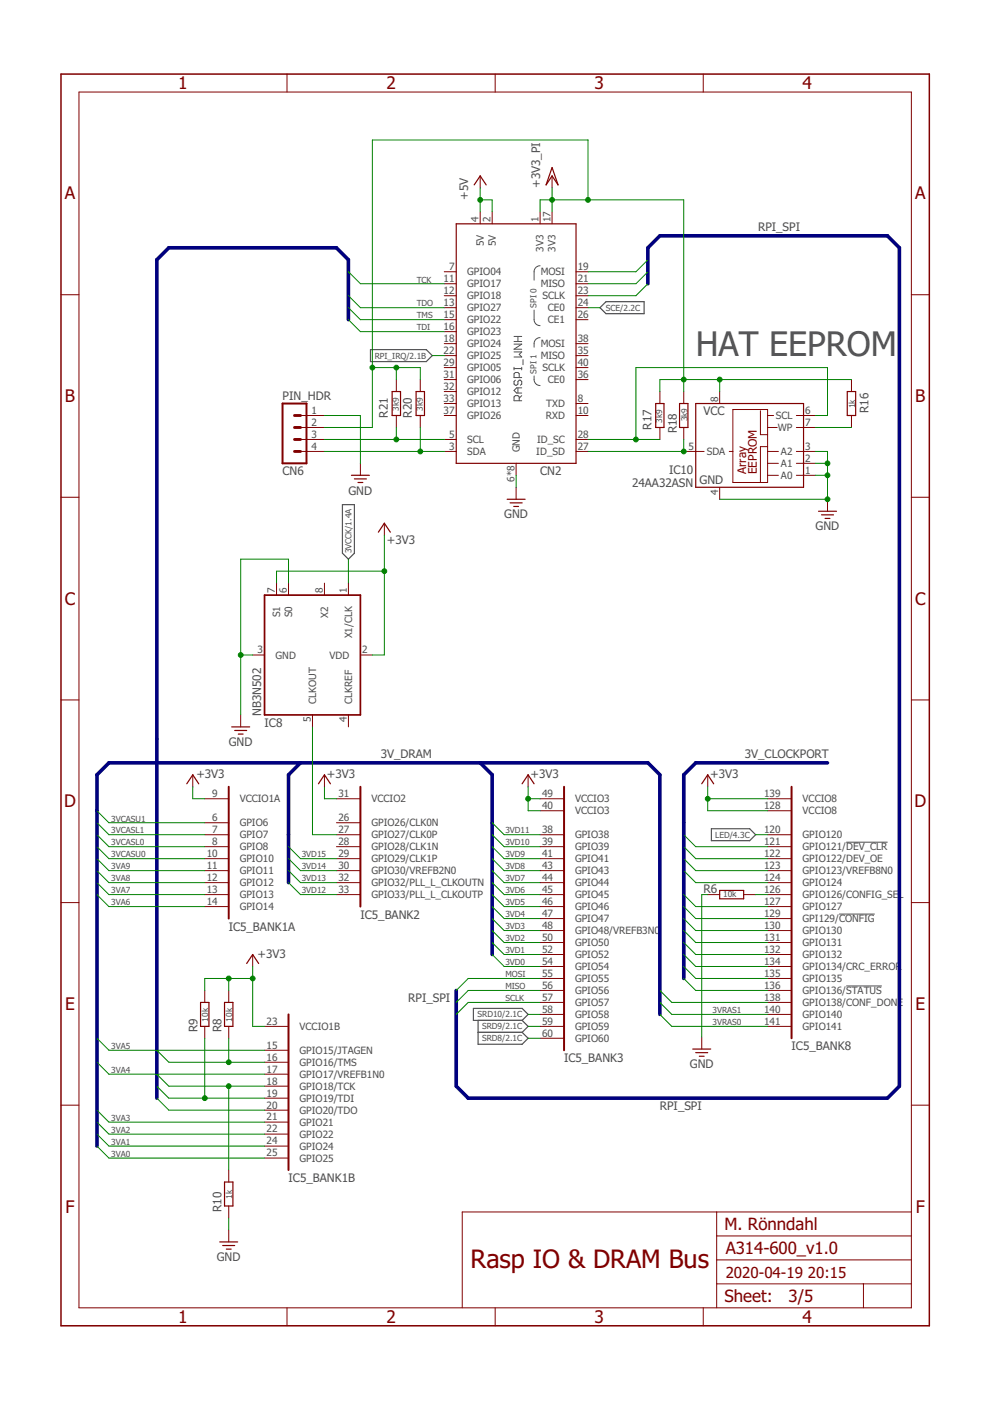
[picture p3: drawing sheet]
<svg xmlns="http://www.w3.org/2000/svg" width="210mm" height="297mm" viewBox="0 0 210 297" stroke-linecap="round" stroke-linejoin="round" font-family="sans-serif">
<g fill="none" stroke="#505050" stroke-width=".21">
<path d="M114.5 56.3l-.8 .3-.3 .5-.2 2.3M109 77.9v.5M109 78.1h1.6M109 74.6h1.6l-.5 .5 .5 .6h-1.6M109 73h1.6l-1.6 1h1.6M109 72.4h1.6M109 71.3h1.6M109.8 71.3v1.1M110.6 77.9v.5M110.9 76.2v1.1M113.2 65.7l.2 2.6 .3 .5 .8 .2M113.2 79.7a1.48 1.48 0 0 0 1.3 2"/>
<path d="M114.5 71.6a1.46 1.46 0 0 0-1.3 2M109.3 80.6l-.3 .3v.5l.3 .3h.2l.3-.3v-.5l.3-.3h.2l.3 .3v.5l-.3 .3M109.8 82.2v1.1M110.1 85v-.8l-.3-.3h-.5l-.3 .3v.8h1.6M110.1 80.1v-.9l-.3-.2h-.5l-.3 .2v.9h1.6M110.6 83.9l-.5 .5M110.6 82.2h-1.1l-.5 .6 .5 .5h1.1M179.4 178.6h8.8M177.9 193.8h7.6M179.4 209h7.6"/>
</g>
<path d="M78.5 74.1h11.9l1.3 1.3-1.3 1.3h-11.9zM127.2 65.2l1.3-1.2h8.1v2.5h-8.1zM72.6 107h2.5v10.3l-1.2 1.3-1.3-1.3zM150.8 175.7h8.1l1.3 1.3-1.3 1.2h-8.1zM100.4 213.8h10.3l1.3 1.3-1.3 1.2h-10.3zM101.4 216.3v5.1h9.3l1.3-1.3-1.3-1.2M101.4 218.9h9.3M110.7 216.3l1.3 1.3-1.3 1.3" fill="none" stroke="#505050" stroke-width=".25"/>
<g fill="none" stroke="#800000" stroke-width=".25">
<path d="M100.5 39.2l1.3-1.9 1.3 1.9M117.1 35.5l1.2 3.7-1.2-1.9-1.3 1.9zM96.7 47.5h25.4v50.7h-25.4zM83.1 83h1.8v5.1h-1.8zM88.2 83h1.8v5.1h-1.8zM139 85.6h1.8v5h-1.8zM144.1 85.6h1.8v5h-1.8zM147.5 85.6h22.9v17.7h-22.9zM179.6 83h1.8v5.1h-1.8zM74.5 100.8h3.8M75.1 101.5h2.6M75.9 102.3h1"/>
<path d="M80.2 112.8l1.3-1.9 1.3 1.9M107.5 105.9h3.8M108.2 106.6h2.5M108.9 107.4h1M173.5 108.4h3.9M174.2 109.2h2.5M174.9 109.9h1.1M49.1 154.1h3.8M49.8 154.9h2.5M50.5 155.6h1M39.6 166.2l1.3-1.9 1.2 1.9M67.5 166.2l1.3-1.9 1.3 1.9"/>
<path d="M110.7 166.2l1.3-1.9 1.2 1.9M148.8 166.2l1.3-1.9 1.2 1.9M152.6 188.8h5.1v1.8h-5.1zM42.5 212.5h1.8v5.1h-1.8zM47.6 212.5h1.8v5.1h-1.8zM52.3 204.3l1.3-1.9 1.2 1.9M146.9 222.4h3.8M147.5 223.2h2.6M148.3 223.9h1M47.6 250.6h1.8v5.1h-1.8zM46.6 263.3h3.8M47.2 264.1h2.6"/>
<path d="M48 264.8h1"/>
</g>
<g fill="none" stroke="#800000" stroke-width=".21">
<path d="M16.7 19.5h176.5v257.8h-176.5zM60.9 15.7v3.8M105 15.7v3.8M149.1 15.7v3.8M101.8 37.3v2.5M117.1 37.3v2.5M94.2 57.6h2.5M101.8 44.9v2.6M104.4 44.9v2.6M114.5 44.9v2.6M117.1 44.9v2.6M122.1 57.6h2.6"/>
<path d="M12.9 62.5h3.8M94.2 60.2h2.5M94.2 62.7h2.5M94.2 65.2h2.5M94.2 67.8h2.5M94.2 70.3h2.5M94.2 72.9h2.5M94.2 75.4h2.5M94.2 77.9h2.5M122.1 60.2h2.6M122.1 62.7h2.6M122.1 65.2h2.6"/>
<path d="M122.1 67.8h2.6M122.1 72.9h2.6M122.1 75.4h2.6M122.1 77.9h2.6M193.2 62.5h3.8M63.7 95.7h5.1M63.7 93.2h5.1M63.7 88.1h5.1M63.7 90.6h5.1M76.4 98.2v2.6M84 80.5v2.5M84 88.1v2.5"/>
<path d="M89.1 80.5v2.5M89.1 88.1v2.5M94.2 95.7h2.5M94.2 93.2h2.5M94.2 85.6h2.5M94.2 88.1h2.5M94.2 80.5h2.5M94.2 83h2.5M109.4 98.2v2.6M122.1 95.7h2.6M122.1 93.2h2.6M122.1 85.6h2.6"/>
<path d="M122.1 88.1h2.6M122.1 80.5h2.6M139.9 83v2.6M139.9 90.6v2.6M145 95.7h4.3M145 83v2.6M145 90.6v2.6M152.6 83v2.6M154.6 95.7h.8M155.4 86.8h7.4v15.5h-7.4zM161.2 87.1v5.1h1.6M162.8 95.7h2.2"/>
<path d="M162.8 88.1h1.2M162.8 98.2h2.2M162.8 94.7h-1.6v7.6M162.8 90.6h2M168.8 95.7h4.1M168.8 88.1h4.1M168.8 98.2h4.1M168.8 90.6h4.1M180.5 80.5v2.5M180.5 88.1v2.5M12.9 105.4h3.8M81.5 110.9v2.6"/>
<path d="M109.4 103.3v2.6M152.6 103.3v2.6M162.8 100.8h2.2M168.8 100.8h4.1M175.5 105.9v2.5M193.2 105.4h3.8M53.6 138.9h2.5M58.6 123.6v2.6M61.2 123.6v2.6M68.8 123.6v2.6M73.9 123.6v2.6M76.4 138.9h2.6"/>
<path d="M12.9 148.4h3.8M51 151.6v2.5M66.3 151.6v2.5M73.9 151.6v2.5M193.2 148.4h3.8M40.9 164.3v2.5M43.4 174.4h5.1M43.4 177h5.1M43.4 169.4h5.1M43.4 179.5h5.1M68.8 164.3v2.5M71.3 174.4h5.1"/>
<path d="M71.3 177h5.1M71.3 169.4h5.1M71.3 179.5h5.1M112 164.3v2.5M114.5 177h5.1M114.5 169.4h5.1M114.5 179.5h5.1M114.5 171.9h5.1M150.1 164.3v2.5M162.8 177h5M162.8 169.4h5M162.8 179.5h5"/>
<path d="M162.8 171.9h5M12.9 191.4h3.8M43.4 182.1h5.1M43.4 184.6h5.1M43.4 187.1h5.1M43.4 189.7h5.1M43.4 192.2h5.1M71.3 182.1h5.1M71.3 184.6h5.1M71.3 187.1h5.1M71.3 189.7h5.1M114.5 182.1h5.1"/>
<path d="M114.5 184.6h5.1M114.5 187.1h5.1M114.5 189.7h5.1M114.5 192.2h5.1M114.5 194.8h5.1M114.5 197.3h5.1M114.5 199.8h5.1M150.1 189.7h2.5M157.7 189.7h2.5M162.8 182.1h5M162.8 184.6h5M162.8 187.1h5"/>
<path d="M162.8 189.7h5M162.8 192.2h5M162.8 194.8h5M162.8 197.3h5M162.8 199.8h5M193.2 191.4h3.8M43.4 210v2.5M43.4 217.6v2.5M48.5 210v2.5M48.5 217.6v2.5M53.6 202.4v2.5M56.1 217.6h5.1"/>
<path d="M114.5 217.6h5.1M114.5 202.4h5.1M114.5 204.9h5.1M114.5 207.5h5.1M114.5 210h5.1M114.5 212.5h5.1M114.5 215.1h5.1M148.8 219.9v2.5M162.8 217.6h5M162.8 202.4h5M162.8 204.9h5M162.8 207.5h5"/>
<path d="M162.8 210h5M162.8 212.5h5M162.8 215.1h5M12.9 234.3h3.8M56.1 222.7h5.1M56.1 225.2h5.1M56.1 227.8h5.1M56.1 230.3h5.1M56.1 232.8h5.1M56.1 235.4h5.1M56.1 237.9h5.1M114.5 220.1h5.1"/>
<path d="M193.2 234.3h3.8M48.5 248.1v2.5M48.5 255.7v2.5M56.1 240.5h5.1M56.1 243h5.1M56.1 245.5h5.1M152 257v20.3M193.2 257h-95.2v20.3M48.5 260.8v2.5M60.9 277.3v3.8M105 277.3v3.8M149.1 277.3v3.8"/>
<path d="M152 272.2h41.2M152 267.1h41.2M152 262h41.2M183.1 272.2v5.1"/>
</g>
<path d="M59.9 85.6h5.1v12.6h-5.1zM48.5 166.8v28M76.4 166.8v25.4M119.6 166.8v55.9M167.8 166.8v53.3M61.2 215.1v33" fill="none" stroke="#800000" stroke-width=".42"/>
<path d="M56.1 126.2h20.3v25.4h-20.3z" fill="none" stroke="#800000" stroke-width=".36"/>
<path d="M12.9 15.7h184.1v265.4h-184.1z" fill="none" stroke="#800000" stroke-width=".32"/>
<path d="M62.4 93.2h1.3M62.4 90.6h1.3M62.4 88.1h1.3M62.4 95.7h1.3" fill="none" stroke="#800000" stroke-width=".61"/>
<path d="M73.9 67.8v-12.7l-2.6-2.6h-35.5l-2.5 2.6v177.7M137.4 60.2v-7.7l2.5-2.5h48.3l2.5 2.5v177.8l-2.5 2.5h-88.9l-2.6-2.5v-20.3M63.7 161.7l-2.5 2.6v22.8M101.8 161.7l2.6 2.6v38.1M175.5 161.7h-28l-2.5 2.6v43.2M139.9 215.1v-50.8l-2.5-2.6h-114.3l-2.5 2.6v78.7" fill="none" stroke="#000080" stroke-width=".76"/>
<g fill="none" stroke="#008000" stroke-width=".21">
<path d="M101.8 39.8v5.1M117.1 39.8v5.1M73.9 57.6l2.5 2.6h17.8M101.8 42.4h2.6v2.5M114.5 44.9v-2.5h30.5v40.6M124.7 42.4v-12.7h-45.7v60.9h-10.2M137.4 57.6l-2.6 2.6h-10.1M137.4 55.1l-2.6 2.5h-10.1M73.9 67.8l2.5 2.5h17.8M73.9 62.7l2.5 2.5h17.8M73.9 65.2l2.5 2.6h17.8M79 77.9h10.1v2.6"/>
<path d="M84 77.9v2.6M91.7 75.4h2.5M124.7 65.2h2.5M137.4 60.2l-2.6 2.5h-10.1M68.8 88.1h7.6v10.1M68.8 95.7h25.4M68.8 93.2h25.4M84 90.6v2.6M89.1 90.6v5.1M124.7 93.2h15.2M145 93.2v2.5h-20.3M152.6 80.5v2.5"/>
<path d="M172.9 88.1h2.6v-10.2h-40.7v15.3M172.9 95.7h2.6v10.2h-22.9M172.9 98.2h2.6M172.9 90.6h7.6M180.5 80.5h-40.6v2.5M73.9 118.6v5M81.5 113.5v25.4h-2.5M109.4 100.8v2.5M172.9 100.8h2.6M51 138.9h2.6M61.2 123.6v-5h-10.2v33M81.5 121.1h-22.9v2.5"/>
<path d="M66.3 154.1v22.9h5M20.6 174.4l2.5 2.6h20.3M20.6 179.5l2.5 2.6h20.3M20.6 177l2.5 2.5h20.3M20.6 171.9l2.5 2.5h20.3M40.9 166.8v2.6h2.5M61.2 179.5l2.5 2.6h7.6M68.8 166.8v2.6h2.5M104.4 174.4l2.5 2.6h7.6M104.4 179.5l2.5 2.6h7.6M104.4 177l2.5 2.5h7.6M112 169.4h2.5"/>
<path d="M112 166.8v5.1h2.5M145 179.5l2.5 2.6h15.3M145 177l2.5 2.5h15.3M150.1 169.4h12.7M150.1 166.8v5.1h12.7M160.2 177h2.6M20.6 187.1l2.5 2.6h20.3M20.6 189.7l2.5 2.5h20.3M20.6 184.6l2.5 2.5h20.3M20.6 182.1l2.5 2.5h20.3M61.2 187.1l2.5 2.6h7.6M61.2 184.6l2.5 2.5h7.6"/>
<path d="M61.2 182.1l2.5 2.5h7.6M104.4 187.1l2.5 2.6h7.6M104.4 199.8l2.5 2.6h7.6M104.4 197.3l2.5 2.5h7.6M104.4 194.8l2.5 2.5h7.6M104.4 192.2l2.5 2.6h7.6M104.4 189.7l2.5 2.5h7.6M104.4 184.6l2.5 2.5h7.6M104.4 182.1l2.5 2.5h7.6M145 199.8l2.5 2.6h15.3M145 197.3l2.5 2.5h15.3M145 194.8l2.5 2.5h15.3"/>
<path d="M145 192.2l2.5 2.6h15.3M145 189.7l2.5 2.5h15.3M145 184.6l2.5 2.5h15.3M145 182.1l2.5 2.5h15.3M150.1 189.7h-1.3v30.2M160.2 189.7h2.6M48.5 207.5v2.5M53.6 204.9v12.7h2.5M53.6 207.5h-10.2v2.5M104.4 202.4l2.5 2.5h7.6M112 217.6h2.5M112 215.1h2.5"/>
<path d="M114.5 207.5h-15.2l-2.6 2.5M114.5 210h-15.2l-2.6 2.5M114.5 212.5h-15.2l-2.6 2.6M139.9 215.1l2.5 2.5h20.4M139.9 210l2.5 2.5h20.4M139.9 212.5l2.5 2.6h20.4M145 204.9l2.5 2.6h15.3M145 207.5l2.5 2.5h15.3M145 202.4l2.5 2.5h15.3M20.6 220.1l2.5 2.6h33M20.6 237.9l2.5 2.6h33M20.6 235.4l2.5 2.5h33"/>
<path d="M20.6 225.2l2.5 2.6h33M33.3 230.3l2.5 2.5h20.3M33.3 227.8l2.5 2.5h20.3M33.3 232.8l2.5 2.6h20.3M33.3 222.7l2.5 2.5h20.3M43.4 220.1v12.7M48.5 220.1v5.1M48.5 230.3v17.8M112 220.1h2.5M20.6 243l2.5 2.5h33M20.6 240.5l2.5 2.5h33M48.5 258.2v2.6"/>
</g>
<g fill="#008000" stroke="#008000" stroke-width=".21">
<circle cx="51" cy="138.9" r=".51"/>
<circle cx="175.5" cy="98.2" r=".51"/>
<circle cx="175.5" cy="100.8" r=".51"/>
<circle cx="175.5" cy="105.9" r=".51"/>
<circle cx="81.5" cy="121.1" r=".51"/>
<circle cx="150.1" cy="169.4" r=".51"/>
<circle cx="112" cy="169.4" r=".51"/>
<circle cx="53.6" cy="207.5" r=".51"/>
<circle cx="48.5" cy="207.5" r=".51"/>
<circle cx="43.4" cy="232.8" r=".51"/>
<circle cx="48.5" cy="230.3" r=".51"/>
<circle cx="89.1" cy="95.7" r=".51"/>
<circle cx="84" cy="93.2" r=".51"/>
<circle cx="145" cy="95.7" r=".51"/>
<circle cx="152.6" cy="80.5" r=".51"/>
<circle cx="145" cy="80.5" r=".51"/>
<circle cx="117.1" cy="42.4" r=".51"/>
<circle cx="124.7" cy="42.4" r=".51"/>
<circle cx="79" cy="77.9" r=".51"/>
<circle cx="84" cy="77.9" r=".51"/>
<circle cx="134.8" cy="93.2" r=".51"/>
<circle cx="48.5" cy="225.2" r=".51"/>
<circle cx="101.8" cy="42.4" r=".51"/>
</g>
<text font-size="7.2" fill="#505050" x="147.5" y="75.4">HAT EEPROM</text>
<text font-size="5.4" fill="#800000" x="99.8" y="268.9">Rasp IO &amp; DRAM Bus</text>
<g font-size="3.7" fill="#800000">
<text x="37.8" y="18.9">1</text>
<text x="81.9" y="18.9">2</text>
<text x="126.1" y="18.9">3</text>
<text x="170.2" y="18.9">4</text>
<text x="13.7" y="42.3">A</text>
<text x="194" y="42.3">A</text>
<text x="13.8" y="85.3">B</text>
<text x="194.1" y="85.3">B</text>
<text x="13.7" y="128.2">C</text>
<text x="194" y="128.2">C</text>
<text x="13.6" y="171.2">D</text>
<text x="193.9" y="171.2">D</text>
<text x="13.8" y="214.1">E</text>
<text x="194.1" y="214.1">E</text>
<text x="13.9" y="257.1">F</text>
<text x="194.2" y="257.1">F</text>
<text x="37.8" y="280.5">1</text>
<text x="81.9" y="280.5">2</text>
<text x="126.1" y="280.5">3</text>
<text x="170.2" y="280.5">4</text>
</g>
<g font-size="3.6" fill="#800000">
<text x="153.6" y="260.8">M. Rönndahl</text>
<text x="153.9" y="265.9">A314-600_v1.0</text>
<text x="153.6" y="276.1">Sheet:</text>
<text x="167.2" y="276">3/5</text>
</g>
<g font-size="3.2" fill="#800000">
<text x="153.9" y="270.9">2020-04-19</text>
<text x="171.3" y="270.9">20:15</text>
</g>
<g font-size="2.5" fill="#505050">
<text x="114.5" y="39.8" transform="rotate(-90 114.5 39.8)">+3V3_PI</text>
<text x="99.3" y="42.4" transform="rotate(-90 99.3 42.4)">+5V</text>
<text x="160.7" y="49">RPI_SPI</text>
<text x="59.9" y="84.8">PIN_HDR</text>
<text x="82.2" y="88.5" transform="rotate(-90 82.2 88.5)">R21</text>
<text x="87.3" y="88.5" transform="rotate(-90 87.3 88.5)">R20</text>
<text x="149.1" y="88.1">VCC</text>
<text x="184.1" y="87.6" transform="rotate(-90 184.1 87.6)">R16</text>
<text x="138.1" y="91.1" transform="rotate(-90 138.1 91.1)">R17</text>
<text x="143.5" y="91.9" transform="rotate(-90 143.5 91.9)">R18</text>
<text x="59.9" y="100.8">CN6</text>
<text x="114.5" y="100.8">CN2</text>
<text x="141.9" y="100.5">IC10</text>
<text x="73.9" y="104.8">GND</text>
<text x="134" y="103.3">24AA32ASN</text>
<text x="148.3" y="102.6">GND</text>
<text x="106.9" y="109.9">GND</text>
<text x="172.9" y="112.5">GND</text>
<text x="82" y="115.3">+3V3</text>
<text x="55.3" y="151.8" transform="rotate(-90 55.3 151.8)">NB3N502</text>
<text x="56.1" y="154.1">IC8</text>
<text x="48.5" y="158.2">GND</text>
<text x="80.7" y="160.7">3V_DRAM</text>
<text x="157.9" y="160.7">3V_CLOCKPORT</text>
<text x="41.6" y="165">+3V3</text>
<text x="69.3" y="165">+3V3</text>
<text x="112.5" y="165">+3V3</text>
<text x="150.6" y="165">+3V3</text>
<text x="149.2" y="189.4">R6</text>
<text x="48.5" y="197.3">IC5_BANK1A</text>
<text x="76.4" y="194.7">IC5_BANK2</text>
<text x="54.6" y="203.1">+3V3</text>
<text x="86.6" y="212.5">RPI_SPI</text>
<text x="41.9" y="218.9" transform="rotate(-90 41.9 218.9)">R9</text>
<text x="47" y="218.9" transform="rotate(-90 47 218.9)">R8</text>
<text x="119.6" y="225.2">IC5_BANK3</text>
<text x="146.2" y="226.5">GND</text>
<text x="167.8" y="222.7">IC5_BANK8</text>
<text x="139.9" y="235.4">RPI_SPI</text>
<text x="61.2" y="250.6">IC5_BANK1B</text>
<text x="47" y="257" transform="rotate(-90 47 257)">R10</text>
<text x="45.9" y="267.4">GND</text>
</g>
<g font-size="2.5" fill="#800000">
<text x="158.2" y="100.5" transform="rotate(-90 158.2 100.5)">Array</text>
<text x="160.5" y="100.5" transform="rotate(-90 160.5 100.5)">EEPROM</text>
</g>
<g font-size="2.1" fill="#505050">
<text x="101.5" y="47.1" transform="rotate(-90 101.5 47.1)">4</text>
<text x="104" y="47.1" transform="rotate(-90 104 47.1)">2</text>
<text x="114.2" y="47.1" transform="rotate(-90 114.2 47.1)">1</text>
<text x="116.7" y="47.1" transform="rotate(-90 116.7 47.1)">17</text>
<text x="102.6" y="52.2" transform="rotate(-90 102.6 52.2)">5V</text>
<text x="105.1" y="52.2" transform="rotate(-90 105.1 52.2)">5V</text>
<text x="115.3" y="53.4" transform="rotate(-90 115.3 53.4)">3V3</text>
<text x="117.8" y="53.4" transform="rotate(-90 117.8 53.4)">3V3</text>
<text x="94" y="59.8">11</text>
<text x="95.2" y="57.3">7</text>
<text x="99.1" y="58.4">GPIO04</text>
<text x="114.6" y="58.4">MOSI</text>
<text x="122.5" y="57.3">19</text>
<text x="122.5" y="59.8">21</text>
<text x="94" y="62.3">12</text>
<text x="94" y="64.9">13</text>
<text x="99.1" y="60.9">GPIO17</text>
<text x="99.1" y="63.5">GPIO18</text>
<text x="99.1" y="66">GPIO27</text>
<text x="114.6" y="60.9">MISO</text>
<text x="115" y="63.5">SCLK</text>
<text x="116.1" y="66">CE0</text>
<text x="122.5" y="62.3">23</text>
<text x="122.5" y="64.9">24</text>
<text x="94" y="67.4">15</text>
<text x="94" y="70">16</text>
<text x="99.1" y="68.5">GPIO22</text>
<text x="99.1" y="71.1">GPIO23</text>
<text x="116.1" y="68.5">CE1</text>
<text x="122.5" y="67.4">26</text>
<text x="94" y="72.5">18</text>
<text x="94" y="75">22</text>
<text x="94" y="77.6">29</text>
<text x="99.1" y="73.6">GPIO24</text>
<text x="99.1" y="76.2">GPIO25</text>
<text x="114.6" y="73.6">MOSI</text>
<text x="114.6" y="76.2">MISO</text>
<text x="122.5" y="72.5">38</text>
<text x="122.5" y="75">35</text>
<text x="122.5" y="77.6">40</text>
<text x="94" y="80.1">31</text>
<text x="94" y="82.7">32</text>
<text x="99.1" y="78.7">GPIO05</text>
<text x="99.1" y="81.2">GPIO06</text>
<text x="99.1" y="83.8">GPIO12</text>
<text x="115" y="78.7">SCLK</text>
<text x="116.1" y="81.2">CE0</text>
<text x="122.5" y="80.1">36</text>
<text x="66.1" y="87.7">1</text>
<text x="94" y="85.2">33</text>
<text x="94" y="87.7">37</text>
<text x="99.1" y="86.3">GPIO13</text>
<text x="99.1" y="88.8">GPIO26</text>
<text x="115.7" y="88.8">RXD</text>
<text x="115.8" y="86.3">TXD</text>
<text x="122.5" y="85.2">8</text>
<text x="122.5" y="87.7">10</text>
<text x="152.2" y="85.2" transform="rotate(-90 152.2 85.2)">8</text>
<text x="164.5" y="88.8">SCL</text>
<text x="170.7" y="87.7">6</text>
<text x="66.1" y="90.3">2</text>
<text x="66.1" y="92.8">3</text>
<text x="66.1" y="95.3">4</text>
<text x="95.2" y="95.3">3</text>
<text x="95.2" y="92.8">5</text>
<text x="99.1" y="93.9">SCL</text>
<text x="110.2" y="95.9" transform="rotate(-90 110.2 95.9)">GND</text>
<text x="113.9" y="93.9">ID_SC</text>
<text x="122.5" y="92.8">28</text>
<text x="122.5" y="95.3">27</text>
<text x="146" y="95.3">5</text>
<text x="164.9" y="91.4">WP</text>
<text x="170.7" y="95.3">3</text>
<text x="170.7" y="90.3">7</text>
<text x="99.1" y="96.5">SDA</text>
<text x="113.7" y="96.5">ID_SD</text>
<text x="149.9" y="96.5">SDA</text>
<text x="165.6" y="101.5">A0</text>
<text x="165.6" y="99">A1</text>
<text x="165.6" y="96.5">A2</text>
<text x="170.7" y="100.4">1</text>
<text x="170.7" y="97.9">2</text>
<text x="109.1" y="102.1" transform="rotate(-90 109.1 102.1)">6*8</text>
<text x="152.2" y="104.8" transform="rotate(-90 152.2 104.8)">4</text>
<text x="58.3" y="125.8" transform="rotate(-90 58.3 125.8)">7</text>
<text x="60.8" y="125.8" transform="rotate(-90 60.8 125.8)">6</text>
<text x="68.4" y="125.8" transform="rotate(-90 68.4 125.8)">8</text>
<text x="73.5" y="125.8" transform="rotate(-90 73.5 125.8)">1</text>
<text x="59.4" y="130.9" transform="rotate(-90 59.4 130.9)">S1</text>
<text x="61.9" y="130.9" transform="rotate(-90 61.9 130.9)">S0</text>
<text x="69.6" y="130.9" transform="rotate(-90 69.6 130.9)">X2</text>
<text x="74.6" y="135.4" transform="rotate(-90 74.6 135.4)">X1/CLK</text>
<text x="54.6" y="138.5">3</text>
<text x="58.4" y="139.6">GND</text>
<text x="69.9" y="139.6">VDD</text>
<text x="76.8" y="138.5">2</text>
<text x="67" y="149.2" transform="rotate(-90 67 149.2)">CLKOUT</text>
<text x="74.6" y="149.2" transform="rotate(-90 74.6 149.2)">CLKREF</text>
<text x="65.9" y="153.1" transform="rotate(-90 65.9 153.1)">5</text>
<text x="73.5" y="153.1" transform="rotate(-90 73.5 153.1)">4</text>
<text x="45" y="169">9</text>
<text x="50.8" y="170.1">VCCIO1A</text>
<text x="71.8" y="169">31</text>
<text x="78.8" y="170.1">VCCIO2</text>
<text x="114.9" y="171.5">40</text>
<text x="114.9" y="169">49</text>
<text x="121.9" y="172.7">VCCIO3</text>
<text x="121.9" y="170.1">VCCIO3</text>
<text x="162" y="171.5">128</text>
<text x="162" y="169">139</text>
<text x="170.2" y="172.7">VCCIO8</text>
<text x="170.2" y="170.1">VCCIO8</text>
<text x="45" y="174.1">6</text>
<text x="45" y="176.6">7</text>
<text x="45" y="179.2">8</text>
<text x="50.8" y="175.2">GPIO6</text>
<text x="50.8" y="177.7">GPIO7</text>
<text x="71.8" y="174.1">26</text>
<text x="71.8" y="176.6">27</text>
<text x="71.8" y="179.2">28</text>
<text x="78.8" y="175.2">GPIO26/CLK0N</text>
<text x="78.8" y="177.7">GPIO27/CLK0P</text>
<text x="114.9" y="176.6">38</text>
<text x="114.9" y="179.2">39</text>
<text x="121.9" y="177.7">GPIO38</text>
<text x="162" y="176.6">120</text>
<text x="162" y="179.2">121</text>
<text x="170.2" y="177.7">GPIO120</text>
<text x="43.8" y="181.7">10</text>
<text x="43.8" y="184.2">11</text>
<text x="50.8" y="182.8">GPIO10</text>
<text x="50.8" y="185.4">GPIO11</text>
<text x="50.8" y="180.3">GPIO8</text>
<text x="71.8" y="181.7">29</text>
<text x="71.8" y="184.2">30</text>
<text x="78.8" y="180.3">GPIO28/CLK1N</text>
<text x="78.8" y="182.8">GPIO29/CLK1P</text>
<text x="78.8" y="185.4">GPIO30/VREFB2N0</text>
<text x="114.9" y="181.7">41</text>
<text x="114.9" y="184.2">43</text>
<text x="121.9" y="180.3">GPIO39</text>
<text x="121.9" y="182.8">GPIO41</text>
<text x="121.9" y="185.4">GPIO43</text>
<text x="162" y="181.7">122</text>
<text x="162" y="184.2">123</text>
<text x="170.2" y="180.3">GPIO121/DEV_CLR</text>
<text x="170.2" y="182.8">GPIO122/DEV_OE</text>
<text x="170.2" y="185.4">GPIO123/VREFB8N0</text>
<text x="43.8" y="186.8">12</text>
<text x="43.8" y="189.3">13</text>
<text x="43.8" y="191.9">14</text>
<text x="50.8" y="187.9">GPIO12</text>
<text x="50.8" y="190.4">GPIO13</text>
<text x="71.8" y="186.8">32</text>
<text x="71.8" y="189.3">33</text>
<text x="78.8" y="187.9">GPIO32/PLL_L_CLKOUTN</text>
<text x="78.8" y="190.4">GPIO33/PLL_L_CLKOUTP</text>
<text x="114.9" y="186.8">44</text>
<text x="114.9" y="189.3">45</text>
<text x="114.9" y="191.9">46</text>
<text x="121.9" y="187.9">GPIO44</text>
<text x="121.9" y="190.4">GPIO45</text>
<text x="162" y="186.8">124</text>
<text x="162" y="189.3">126</text>
<text x="162" y="191.9">127</text>
<text x="170.2" y="187.9">GPIO124</text>
<text x="170.2" y="190.4">GPIO126/CONFIG_SEL</text>
<text x="50.8" y="193">GPIO14</text>
<text x="114.9" y="194.4">47</text>
<text x="114.9" y="196.9">48</text>
<text x="121.9" y="193">GPIO46</text>
<text x="121.9" y="195.5">GPIO47</text>
<text x="162" y="194.4">129</text>
<text x="162" y="196.9">130</text>
<text x="170.2" y="193">GPIO127</text>
<text x="170.2" y="195.5">GPI129/CONFIG</text>
<text x="114.9" y="199.5">50</text>
<text x="114.9" y="202">52</text>
<text x="121.9" y="198">GPIO48/VREFB3N0</text>
<text x="121.9" y="200.6">GPIO50</text>
<text x="121.9" y="203.1">GPIO52</text>
<text x="162" y="199.5">131</text>
<text x="162" y="202">132</text>
<text x="170.2" y="198">GPIO130</text>
<text x="170.2" y="200.6">GPIO131</text>
<text x="170.2" y="203.1">GPIO132</text>
<text x="114.9" y="204.6">54</text>
<text x="114.9" y="207.1">55</text>
<text x="114.9" y="209.6">56</text>
<text x="121.9" y="205.7">GPIO54</text>
<text x="121.9" y="208.2">GPIO55</text>
<text x="162" y="204.6">134</text>
<text x="162" y="207.1">135</text>
<text x="162" y="209.6">136</text>
<text x="170.2" y="205.7">GPIO134/CRC_ERROR</text>
<text x="170.2" y="208.2">GPIO135</text>
<text x="114.9" y="212.2">57</text>
<text x="114.9" y="214.7">58</text>
<text x="121.9" y="210.7">GPIO56</text>
<text x="121.9" y="213.3">GPIO57</text>
<text x="121.9" y="215.8">GPIO58</text>
<text x="162" y="212.2">138</text>
<text x="162" y="214.7">140</text>
<text x="170.2" y="210.7">GPIO136/STATUS</text>
<text x="170.2" y="213.3">GPIO138/CONF_DONE</text>
<text x="170.2" y="215.8">GPIO140</text>
<text x="56.5" y="217.2">23</text>
<text x="63.5" y="218.4">VCCIO1B</text>
<text x="114.9" y="217.2">59</text>
<text x="114.9" y="219.8">60</text>
<text x="121.9" y="218.4">GPIO59</text>
<text x="121.9" y="220.9">GPIO60</text>
<text x="162" y="217.2">141</text>
<text x="170.2" y="218.4">GPIO141</text>
<text x="56.5" y="222.3">15</text>
<text x="56.5" y="224.9">16</text>
<text x="56.5" y="227.4">17</text>
<text x="63.5" y="223.4">GPIO15/JTAGEN</text>
<text x="63.5" y="226">GPIO16/TMS</text>
<text x="56.5" y="229.9">18</text>
<text x="56.5" y="232.5">19</text>
<text x="63.5" y="228.5">GPIO17/VREFB1N0</text>
<text x="63.5" y="231.1">GPIO18/TCK</text>
<text x="63.5" y="233.6">GPIO19/TDI</text>
<text x="56.5" y="235">20</text>
<text x="56.5" y="237.6">21</text>
<text x="63.5" y="236.1">GPIO20/TDO</text>
<text x="63.5" y="238.7">GPIO21</text>
<text x="56.5" y="240.1">22</text>
<text x="56.5" y="242.6">24</text>
<text x="56.5" y="245.2">25</text>
<text x="63.5" y="241.2">GPIO22</text>
<text x="63.5" y="243.8">GPIO24</text>
<text x="63.5" y="246.3">GPIO25</text>
</g>
<g font-size="1.8" fill="#505050">
<text x="88.4" y="59.9">TCK</text>
<text x="88.4" y="65">TDO</text>
<text x="113.7" y="65.2" transform="rotate(-90 113.7 65.2)">SPI 0</text>
<text x="128.5" y="65.9">SCE/2.2C</text>
<text x="88.4" y="70.1">TDI</text>
<text x="88.4" y="67.5">TMS</text>
<text x="79.5" y="76">RPI_IRQ/2.1B</text>
<text x="113.7" y="79.2" transform="rotate(-90 113.7 79.2)">SPI 1</text>
<text x="84.5" y="87.1" transform="rotate(-90 84.5 87.1)">3k9</text>
<text x="89.6" y="87.1" transform="rotate(-90 89.6 87.1)">3k9</text>
<text x="140.4" y="89.7" transform="rotate(-90 140.4 89.7)">3k9</text>
<text x="145.7" y="89.4" transform="rotate(-90 145.7 89.4)">3k9</text>
<text x="181.3" y="86.6" transform="rotate(-90 181.3 86.6)">1k</text>
<text x="74.5" y="117.3" transform="rotate(-90 74.5 117.3)">3VCCK/1.4A</text>
<text x="23.6" y="179.3">3VCASL0</text>
<text x="23.6" y="176.7">3VCASL1</text>
<text x="23.6" y="174.2">3VCASU1</text>
<text x="107.1" y="179.3">3VD10</text>
<text x="107.1" y="176.7">3VD11</text>
<text x="151.6" y="177.6">LED/4.3C</text>
<text x="23.6" y="184.3">3VA9</text>
<text x="23.6" y="181.8">3VCASU0</text>
<text x="64" y="184.3">3VD14</text>
<text x="64" y="181.8">3VD15</text>
<text x="107.1" y="184.3">3VD8</text>
<text x="107.1" y="181.8">3VD9</text>
<text x="23.6" y="192">3VA6</text>
<text x="23.6" y="189.4">3VA7</text>
<text x="23.6" y="186.9">3VA8</text>
<text x="64" y="189.4">3VD12</text>
<text x="64" y="186.9">3VD13</text>
<text x="107.1" y="192">3VD5</text>
<text x="107.1" y="189.4">3VD6</text>
<text x="107.1" y="186.9">3VD7</text>
<text x="153.3" y="190.2">10k</text>
<text x="107.1" y="197">3VD3</text>
<text x="107.1" y="194.5">3VD4</text>
<text x="107.1" y="202.1">3VD1</text>
<text x="107.1" y="199.6">3VD2</text>
<text x="107.1" y="207.2">MOSI</text>
<text x="107.1" y="209.7">MISO</text>
<text x="107.1" y="204.7">3VD0</text>
<text x="101.2" y="215.7">SRD10/2.1C</text>
<text x="107.1" y="212.3">SCLK</text>
<text x="151.1" y="214.8">3VRAS1</text>
<text x="44.2" y="216.6" transform="rotate(-90 44.2 216.6)">10k</text>
<text x="49.2" y="216.6" transform="rotate(-90 49.2 216.6)">10k</text>
<text x="102.2" y="220.8">SRD8/2.1C</text>
<text x="102.2" y="218.2">SRD9/2.1C</text>
<text x="151.1" y="217.4">3VRAS0</text>
<text x="23.6" y="227.5">3VA4</text>
<text x="23.6" y="222.4">3VA5</text>
<text x="23.6" y="237.7">3VA3</text>
<text x="23.6" y="245.3">3VA0</text>
<text x="23.6" y="242.7">3VA1</text>
<text x="23.6" y="240.2">3VA2</text>
<text x="49.2" y="254.2" transform="rotate(-90 49.2 254.2)">1k</text>
</g>
</svg>
